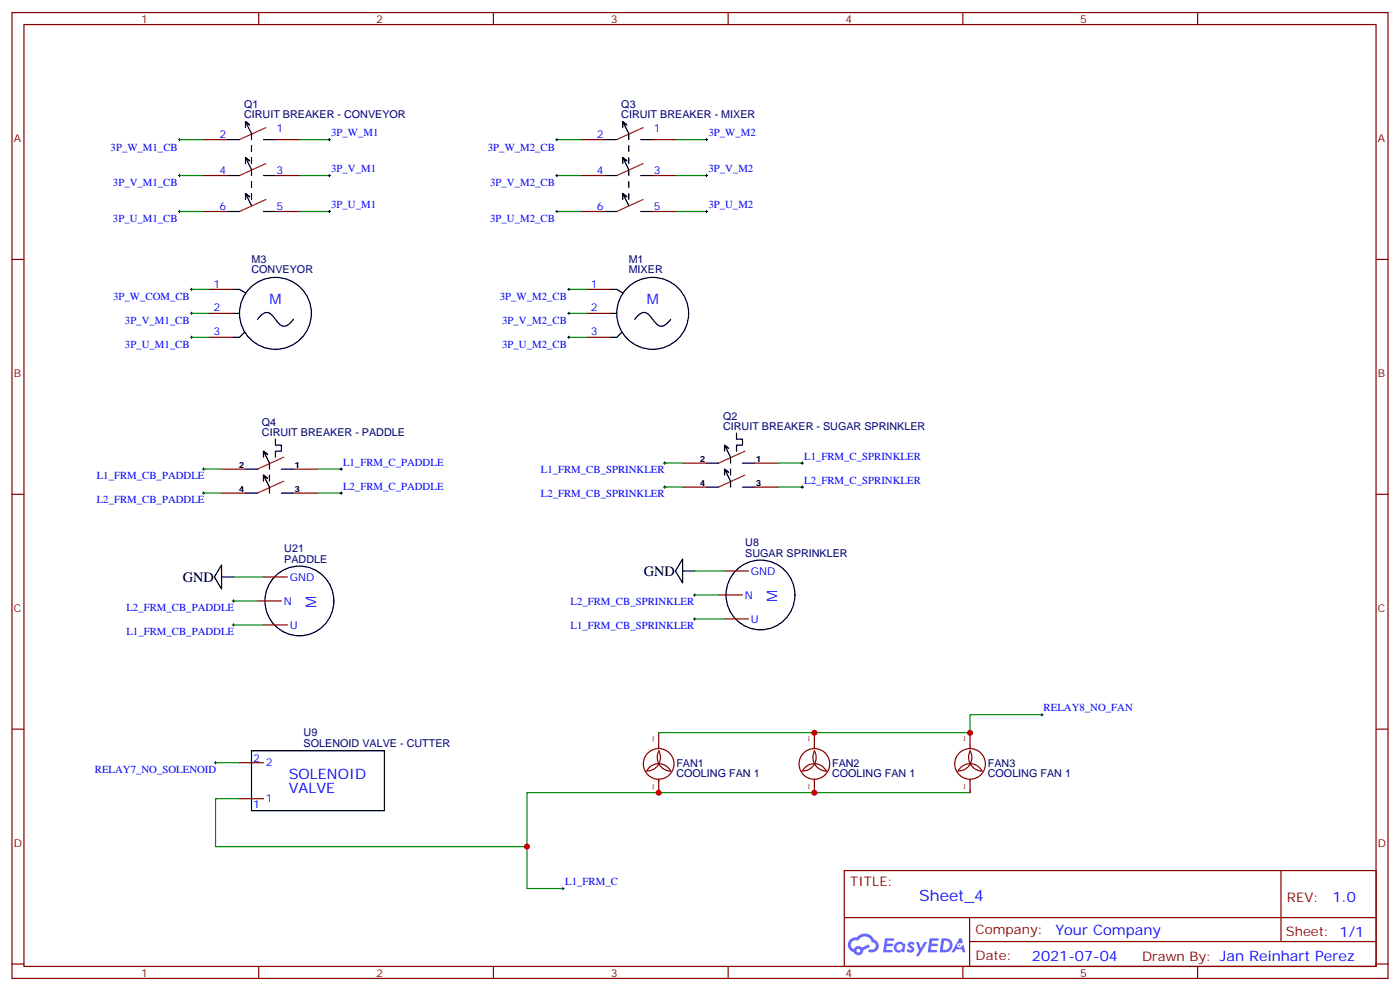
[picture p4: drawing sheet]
<svg xmlns="http://www.w3.org/2000/svg" width="412mm" height="292mm" viewBox="0 0 412 292" stroke-linecap="round" stroke-linejoin="round" font-family="sans-serif">
<g fill="none" stroke="#870000" stroke-width=".35">
<path d="M3.5 3.7h405.4v284.3h-405.4zM7.1 7.2h398.2v277.3h-398.2zM76.2 3.7v3.5M145.3 3.7v3.5M214.5 3.7v3.5M283.6 3.7v3.5M352.8 3.7v3.5M3.5 76.4h3.6M405.3 76.4h3.6M3.5 145.5h3.6M405.3 145.5h3.6M3.5 214.7h3.6"/>
<path d="M405.3 214.7h3.6M248.7 256.3h156.6v28.2h-156.6zM377.3 256.3v20.9M248.7 270.1h156.5M285.6 277.2h119.6M285.6 270.1v14.2M3.5 283.8h3.6M76.2 284.5v3.5M145.3 284.5v3.5M214.5 284.5v3.5M283.6 284.5v3.5M352.8 284.5v3.5"/>
<path d="M405.3 283.8h3.6"/>
</g>
<g fill="#5487ff">
<path d="M267.7 277.5a1.22 1.22 0 0 1 1.7 .2l-.4 .6a.47 .47 0 0 0-.3-.4 .47 .47 0 0 0-.5 .2l.1 .2a1.14 1.14 0 0 1 .8 1.8 1.14 1.14 0 0 1-1.9 0l-.2-.2 .5-.6 .7 .5a.29 .29 0 0 0 .3-.3 .29 .29 0 0 0-.2-.3 1.04 1.04 0 0 1-.6-1.7z"/>
<path d="M260.7 276.2h2.4l.3 .2-.2 .5-1.8 .1-.1 .8h1.5l.3 .4-.3 .4h-1.6l-.2 1.1h1.7l.2 .3-.2 .3-2.6 .1z"/>
<path d="M273.8 276.2h2.4l.3 .2-.1 .5-1.8 .1-.2 .8h1.6l.3 .4-.4 .4-1.6-.1-.1 1.1 1.7 .1 .2 .3-.2 .3-2.6 .1z"/>
<path d="M282.6 276.2h.7l.3 1.3-.6 .3a.69 .69 0 0 0-1 .3 .69 .69 0 0 0 .4 .9 .69 .69 0 0 0 .9-.6l.5-.2 .6 2.2h-.8l-.2-.9h-1.8l-.5 .9h-.8z"/>
<path d="M269.8 277.3h.8l.6 1.8 1.1-1.8h.9l-2.6 4.2h-.8l.9-1.5z"/>
<path d="M277.4 276.2l-.6 4.2h1.3a2.11 2.11 0 0 0 2.5-2.1 2.11 2.11 0 0 0-2.5-2.1zM278.1 277a1.39 1.39 0 0 1 1.7 1.4 1.39 1.39 0 0 1-1.8 1.2h-.3z"/>
<path d="M263.7 277.8a1.54 1.54 0 0 0-.1 2.2 1.54 1.54 0 0 0 2.2 .1l.6 .3 .3-2.3-.2-.3h-.4a1.49 1.49 0 0 0-2.4 0zM264 278.8a.94 .94 0 0 1 1.8 0 .94 .94 0 0 1-1.8 0z"/>
<path d="M250.4 276.6a2.18 2.18 0 0 0 1.1 3.7 1.44 1.44 0 0 0 1.6 .9 1.44 1.44 0 0 0 1.2-1.4l2-1.1-.5-.7-1.9 1a1.47 1.47 0 0 0-2.4 .4 1.39 1.39 0 0 1-.7-1.9 1.39 1.39 0 0 1 2-.5 2.12 2.12 0 0 1 2.2-1.3 2.12 2.12 0 0 1 1.9 1.7 1.14 1.14 0 0 1 1.1 1.4 1.14 1.14 0 0 1-1.7 .7 .43 .43 0 0 0-.5 .4 .43 .43 0 0 0 .4 .5 1.98 1.98 0 0 0 2.5-1.2 1.98 1.98 0 0 0-1.2-2.6 3.1 3.1 0 0 0-5.3-.6l-.9 .1zM252.3 279.9a.55 .55 0 0 1 1.1 0 .55 .55 0 0 1-1.1 0z"/>
<circle cx="282.6" cy="278.3" r=".26"/>
</g>
<g fill="none" stroke="#000" stroke-width=".29">
<path d="M52.6 41.1h.7M52.6 51.7h.7M52.9 40.7v.8M52.9 51.3v.7M96.7 41.1h.7M96.7 51.7h.7M97 40.7v.8M97 51.3v.7M163.7 41.1h.7M163.7 51.7h.7M164 40.7v.8M164 51.3v.7"/>
<path d="M207.8 41.1h.7M207.8 51.7h.7M208.1 40.7v.8M208.1 51.3v.7M52.6 62.3h.7M52.9 61.9v.7M96.7 62.3h.7M97 61.9v.7M163.7 62.3h.7M164 61.9v.7M207.8 62.3h.7M208.1 61.9v.7"/>
<path d="M56.1 99.3h.7M56.1 92.3h.7M56.1 85.2h.7M56.4 84.8v.7M56.4 91.9v.7M56.4 99v.7M167.2 99.3h.7M167.2 92.3h.7M167.2 85.2h.7M167.6 84.8v.7M167.6 91.9v.7M167.6 99v.7"/>
<path d="M59.6 138.1h.7M60 137.8v.7M100.2 138.1h.7M100.5 137.8v.7M195.4 136.3h.7M195.8 136v.7M236 136.3h.7M236.4 136v.7M59.6 145.2h.7M60 144.8v.7M100.2 145.2h.7M100.5 144.8v.7"/>
<path d="M195.4 143.4h.7M195.8 143.1v.7M236 143.4h.7M236.4 143.1v.7M68.4 176.9h.7M68.8 176.6v.7M204.3 175.2h.7M204.6 174.8v.7M68.4 184h.7M68.8 183.6v.7M204.3 182.2h.7M204.6 181.9v.7"/>
<path d="M306.6 210.4h.7M306.9 210.1v.7M63.1 224.5h.8M63.5 224.2v.7M165.5 261.6h.7M165.8 261.2v.7"/>
</g>
<g fill="none" stroke="#008700" stroke-width=".35">
<path d="M52.9 41.1h7.1M52.9 51.7h7.1M88.2 41.1h8.8M88.2 51.7h8.8M164 41.1h7.1M164 51.7h7.1M199.3 41.1h8.8M199.3 51.7h8.8M52.9 62.3h7.1M88.2 62.3h8.8M164 62.3h7.1M199.3 62.3h8.8"/>
<path d="M56.4 85.2h5.3M56.4 92.3h5.3M56.4 99.3h5.3M167.6 85.2h5.3M167.6 92.3h5.3M167.6 99.3h5.3M60 138.1h5.3M93.5 138.1h7M195.8 136.3h5.3M229.3 136.3h7.1M60 145.2h5.3M93.5 145.2h7"/>
<path d="M195.8 143.4h5.3M229.3 143.4h7.1M68.8 176.9h7M68.8 169.9h8.8M204.6 175.2h7.1M204.6 168.1h8.8M68.8 184h8.8M204.6 182.2h8.8M306.9 210.4h-21.1v5.3h-91.8M63.5 224.5h7.1M70.6 235.1h-7.1v14.1h91.7M285.8 233.4h-130.6v28.2h10.6"/>
</g>
<g fill="none" stroke="#000" stroke-width=".35">
<path d="M72.3 37.6v-1.8l1.8 3.5v1.8M72.4 35.9l1.1 .9M183.4 37.6v-1.8l1.8 3.5v1.8M183.6 35.9l1 .9M67 41.1h3.6M67 51.7h3.6M72.3 48.2v-1.8l1.8 3.5v1.8M72.3 58.7v-1.7l1.8 3.5M72.4 46.5l1.1 .9M72.4 57.1l1.1 .9M74.1 42.9v1.7M74.1 46.4v1.8"/>
<path d="M74.1 53.4v1.8M74.1 57v1.7M77.6 41.1h3.5M77.6 51.7h3.5M178.2 41.1h3.5M178.2 51.7h3.5M183.4 48.2v-1.8l1.8 3.5v1.8M183.4 58.7v-1.7l1.8 3.5M183.6 46.5l1 .9M183.6 57.1l1 .9M185.2 42.9v1.7M185.2 46.4v1.8"/>
<path d="M185.2 53.4v1.8M185.2 57v1.7M188.7 41.1h3.6M188.7 51.7h3.6M67 62.3h3.6M77.6 62.3h3.5M178.2 62.3h3.5M188.7 62.3h3.6M68.8 85.2h1.8l1.7 1.1M68.8 92.3h1.8M72 97.9l-1.4 1.4h-1.8M75.8 94a3 3 0 0 1 3.6-1.8l2 2.1a2.42 2.42 0 0 0 4.1 .7l.9-1"/>
<path d="M179.9 85.2h1.8l1.7 1.1M179.9 92.3h1.8M183.1 97.9l-1.4 1.4h-1.8M187 94a3 3 0 0 1 3.5-1.8l2 2.1a2.42 2.42 0 0 0 4.2 .7l.9-1M72.3 138.1h3.5M77.6 134.6v-1.8l1.8 3.5v1.8M77.7 132.9l1.1 .9M77.7 140l1.1 .9M79.4 139.9v1.7M81.1 129.3v1.8h1.8v1.7h-1.8v1.8M82.9 138.1h3.5M208.1 136.3h3.6"/>
<path d="M213.4 132.8v-1.7l1.8 3.5v1.7M213.4 139.9v-1.8l1.8 3.5v1.8M213.6 131.2l1 .9M213.6 138.2l1 .9M215.2 138.1v1.8M217 127.5v1.8h1.7v1.8h-1.7v1.7M218.7 136.3h3.5M72.3 145.2h3.5M77.6 141.6v-1.7l1.8 3.5v1.8M82.9 145.2h3.5M208.1 143.4h3.6M218.7 143.4h3.5"/>
<path d="M65.3 166.3v7.1l-2.2-3.5zM65.3 169.9h3.5M201.1 164.6v7l-2.1-3.5zM201.1 168.1h3.5M74.1 221h39.1v17.7h-39.1z"/>
<circle cx="81.1" cy="92.3" r="10.6"/>
<circle cx="192.3" cy="92.3" r="10.6"/>
<circle cx="88.1" cy="176.9" r="10.2"/>
<circle cx="224" cy="175.1" r="10.2"/>
</g>
<g fill="none" stroke="#870000" stroke-width=".35">
<path d="M60 41.1h7M60 51.7h7M81.1 41.1h7.1M81.1 51.7h7.1M171.1 41.1h7.1M171.1 51.7h7.1M192.3 41.1h7M192.3 51.7h7M60 62.3h7M81.1 62.3h7.1M171.1 62.3h7.1M192.3 62.3h7"/>
<path d="M61.7 85.2h7.1M61.7 92.3h7.1M61.7 99.3h7.1M172.9 85.2h7M172.9 92.3h7M172.9 99.3h7M65.3 138.1h7M86.4 138.1h7.1M201.1 136.3h7M222.2 136.3h7.1M65.3 145.2h7M86.4 145.2h7.1"/>
<path d="M201.1 143.4h7M222.2 143.4h7.1M75.8 176.9h7.1M77.6 169.9h7.1M211.7 175.2h7M213.4 168.1h7.1M77.6 184h7.1M213.4 182.2h7.1M70.6 235.1h7M70.6 224.5h7"/>
</g>
<path d="M78.3 37.6l-7.7 3.5M189.4 37.6l-7.7 3.5M78.3 48.2l-7.7 3.5M78.3 58.7l-7.7 3.6M189.4 48.2l-7.7 3.5M189.4 58.7l-7.7 3.6M83.6 134.6l-7.8 3.5M219.4 132.8l-7.7 3.5M219.4 139.9l-7.7 3.5M83.6 141.6l-7.8 3.6" fill="none" stroke="#8c2424" stroke-width=".35"/>
<g fill="none" stroke="#850000" stroke-width=".35">
<path d="M194 215.7v4.7M239.9 215.7v4.7M285.8 215.7v4.7M194 229.4v4M194 221a4 4 0 0 1-3.5 6M194.1 221a4.1 4.1 0 0 0 3.5 6 4 4 0 0 0-3.6-2.2 4 4 0 0 0-3.5 2.2M198.5 224.9a4.5 4.5 0 0 0-6.4-4.1 4.5 4.5 0 0 0-.9 7.6 4.5 4.5 0 0 0 7.2-2.5l.1-.8M239.9 229.4v4M239.9 221a4 4 0 0 1-3.5 6M239.9 221a4.1 4.1 0 0 0 3.5 6 4 4 0 0 0-3.5-2.2 4 4 0 0 0-3.5 2.2M244.4 224.9a4.5 4.5 0 0 0-6.5-4.1 4.5 4.5 0 0 0-.8 7.6 4.5 4.5 0 0 0 7.2-2.5l.1-.8M285.8 229.4v4"/>
<path d="M285.8 221a4 4 0 0 1-3.6 6M285.8 221a4.1 4.1 0 0 0 3.5 6 4 4 0 0 0-3.5-2.2 4 4 0 0 0-3.6 2.2M290.3 224.9a4.5 4.5 0 0 0-6.5-4.1 4.5 4.5 0 0 0-.9 7.6 4.5 4.5 0 0 0 7.3-2.5l.1-.8"/>
</g>
<g fill="#c00">
<circle cx="194" cy="233.4" r=".88"/>
<circle cx="239.9" cy="233.4" r=".88"/>
<circle cx="155.2" cy="249.2" r=".88"/>
<circle cx="239.9" cy="215.7" r=".88"/>
<circle cx="285.8" cy="215.7" r=".88"/>
</g>
<text font-size="4.6" fill="#00f" x="270.8" y="265.3">Sheet_4</text>
<g font-size="4.2" fill="#00f">
<text x="79.4" y="89.5">M</text>
<text x="190.5" y="89.5">M</text>
<text x="93.1" y="179.1" transform="rotate(-90 93.1 179.1)">M</text>
<text x="228.9" y="177.3" transform="rotate(-90 228.9 177.3)">M</text>
<text x="85.1" y="229.2">SOLENOID</text>
<text x="85.1" y="233.5">VALVE</text>
<text x="392.5" y="265.6">1.0</text>
<text x="310.9" y="275.1">Your Company</text>
<text x="304" y="282.9">2021-07-04</text>
</g>
<g font-size="4.2">
<text x="53.8" y="171.2">GND</text>
<text x="189.6" y="169.5">GND</text>
</g>
<g font-size="3.9" fill="#800">
<text x="250.5" y="260.9">TITLE:</text>
<text x="379.1" y="265.6">REV:</text>
<text x="287.4" y="275.1">Company:</text>
<text x="378.7" y="275.7">Sheet: 1/1</text>
<text x="287.4" y="282.8">Date:</text>
<text x="336.4" y="282.8">Drawn By: Jan Reinhart Perez</text>
</g>
<g font-size="3.2" fill="#800">
<text x="41.6" y="6.7">1</text>
<text x="110.8" y="6.7">2</text>
<text x="179.9" y="6.7">3</text>
<text x="249.1" y="6.7">4</text>
<text x="318.2" y="6.7">5</text>
<text x="4.1" y="41.8">A</text>
<text x="405.9" y="41.8">A</text>
<text x="4.1" y="110.9">B</text>
<text x="405.9" y="110.9">B</text>
<text x="4.1" y="180.1">C</text>
<text x="405.9" y="180.1">C</text>
<text x="4.1" y="249.2">D</text>
<text x="405.9" y="249.2">D</text>
<text x="41.6" y="287.5">1</text>
<text x="110.8" y="287.5">2</text>
<text x="179.9" y="287.5">3</text>
<text x="249.1" y="287.5">4</text>
<text x="318.2" y="287.5">5</text>
</g>
<g font-size="3.2" fill="#000080">
<text x="71.9" y="34.7">CIRUIT BREAKER - CONVEYOR</text>
<text x="71.9" y="31.8">Q1</text>
<text x="183" y="34.7">CIRUIT BREAKER - MIXER</text>
<text x="183" y="31.8">Q3</text>
<text x="74.1" y="77.6">M3</text>
<text x="185.2" y="77.6">M1</text>
<text x="74.1" y="80.5">CONVEYOR</text>
<text x="185.2" y="80.5">MIXER</text>
<text x="77.2" y="125.3">Q4</text>
<text x="213" y="123.5">Q2</text>
<text x="77.2" y="128.2">CIRUIT BREAKER - PADDLE</text>
<text x="213" y="126.5">CIRUIT BREAKER - SUGAR SPRINKLER</text>
<text x="219.5" y="160.7">U8</text>
<text x="83.7" y="165.6">PADDLE</text>
<text x="83.7" y="162.4">U21</text>
<text x="219.5" y="163.8">SUGAR SPRINKLER</text>
<text x="89.4" y="220">SOLENOID VALVE - CUTTER</text>
<text x="89.4" y="216.7">U9</text>
<text x="199.2" y="225.7">FAN1</text>
<text x="245.1" y="225.7">FAN2</text>
<text x="291" y="225.7">FAN3</text>
<text x="199.2" y="228.7">COOLING FAN 1</text>
<text x="245.1" y="228.7">COOLING FAN 1</text>
<text x="291" y="228.7">COOLING FAN 1</text>
</g>
<g font-size="3.2" fill="#00f">
<text x="64.7" y="40.7">2</text>
<text x="81.5" y="39">1</text>
<text x="97.6" y="40.1">3P_W_M1</text>
<text x="175.8" y="40.7">2</text>
<text x="192.6" y="39">1</text>
<text x="208.7" y="40.1">3P_W_M2</text>
<text x="32.6" y="44.3">3P_W_M1_CB</text>
<text x="143.7" y="44.3">3P_W_M2_CB</text>
<text x="64.7" y="51.3">4</text>
<text x="81.5" y="51.3">3</text>
<text x="97.6" y="50.7">3P_V_M1</text>
<text x="175.8" y="51.3">4</text>
<text x="192.6" y="51.3">3</text>
<text x="208.7" y="50.7">3P_V_M2</text>
<text x="33.3" y="54.9">3P_V_M1_CB</text>
<text x="144.4" y="54.9">3P_V_M2_CB</text>
<text x="33.3" y="65.5">3P_U_M1_CB</text>
<text x="64.7" y="61.9">6</text>
<text x="81.5" y="61.9">5</text>
<text x="97.6" y="61.3">3P_U_M1</text>
<text x="144.4" y="65.5">3P_U_M2_CB</text>
<text x="175.8" y="61.9">6</text>
<text x="192.6" y="61.9">5</text>
<text x="208.7" y="61.3">3P_U_M2</text>
<text x="33.3" y="88.4">3P_W_COM_CB</text>
<text x="62.9" y="84.8">1</text>
<text x="147.2" y="88.4">3P_W_M2_CB</text>
<text x="174" y="84.8">1</text>
<text x="36.8" y="95.5">3P_V_M1_CB</text>
<text x="62.9" y="91.5">2</text>
<text x="147.9" y="95.5">3P_V_M2_CB</text>
<text x="174" y="91.5">2</text>
<text x="62.9" y="98.6">3</text>
<text x="174" y="98.6">3</text>
<text x="36.8" y="102.5">3P_U_M1_CB</text>
<text x="147.9" y="102.5">3P_U_M2_CB</text>
<text x="101" y="137.1">L1_FRM_C_PADDLE</text>
<text x="236.9" y="135.4">L1_FRM_C_SPRINKLER</text>
<text x="28.5" y="141.1">L1_FRM_CB_PADDLE</text>
<text x="159.3" y="139.3">L1_FRM_CB_SPRINKLER</text>
<text x="236.9" y="142.4">L2_FRM_C_SPRINKLER</text>
<text x="28.5" y="148.2">L2_FRM_CB_PADDLE</text>
<text x="101" y="144.2">L2_FRM_C_PADDLE</text>
<text x="159.3" y="146.4">L2_FRM_CB_SPRINKLER</text>
<text x="85.4" y="170.9">GND</text>
<text x="221.2" y="169.2">GND</text>
<text x="37.2" y="179.9">L2_FRM_CB_PADDLE</text>
<text x="83.6" y="178">N</text>
<text x="168" y="178.1">L2_FRM_CB_SPRINKLER</text>
<text x="219.4" y="176.2">N</text>
<text x="85.4" y="185">U</text>
<text x="168" y="185.2">L1_FRM_CB_SPRINKLER</text>
<text x="221.2" y="183.3">U</text>
<text x="37.2" y="186.9">L1_FRM_CB_PADDLE</text>
<text x="307.4" y="209.4">RELAY8_NO_FAN</text>
<text x="27.9" y="227.7">RELAY7_NO_SOLENOID</text>
<text x="74.5" y="224.2">2</text>
<text x="78.3" y="225.6">2</text>
<text x="74.5" y="237.9">1</text>
<text x="78.3" y="236.2">1</text>
<text x="166.5" y="260.6">L1_FRM_C</text>
</g>
<g font-size="3.2" fill="#840000">
<text x="193.3" y="218.4" transform="rotate(-90 193.3 218.4)">~</text>
<text x="239.2" y="218.4" transform="rotate(-90 239.2 218.4)">~</text>
<text x="285" y="218.4" transform="rotate(-90 285 218.4)">~</text>
<text x="193.3" y="232.6" transform="rotate(-90 193.3 232.6)">~</text>
<text x="239.2" y="232.6" transform="rotate(-90 239.2 232.6)">~</text>
<text x="285" y="232.6" transform="rotate(-90 285 232.6)">~</text>
</g>
<g font-size="2.5">
<text x="70.3" y="137.8">2</text>
<text x="86.8" y="137.8">1</text>
<text x="206.1" y="136">2</text>
<text x="222.6" y="136">1</text>
<text x="206.1" y="143.1">4</text>
<text x="222.6" y="143.1">3</text>
<text x="70.3" y="144.8">4</text>
<text x="86.8" y="144.8">3</text>
</g>
</svg>
